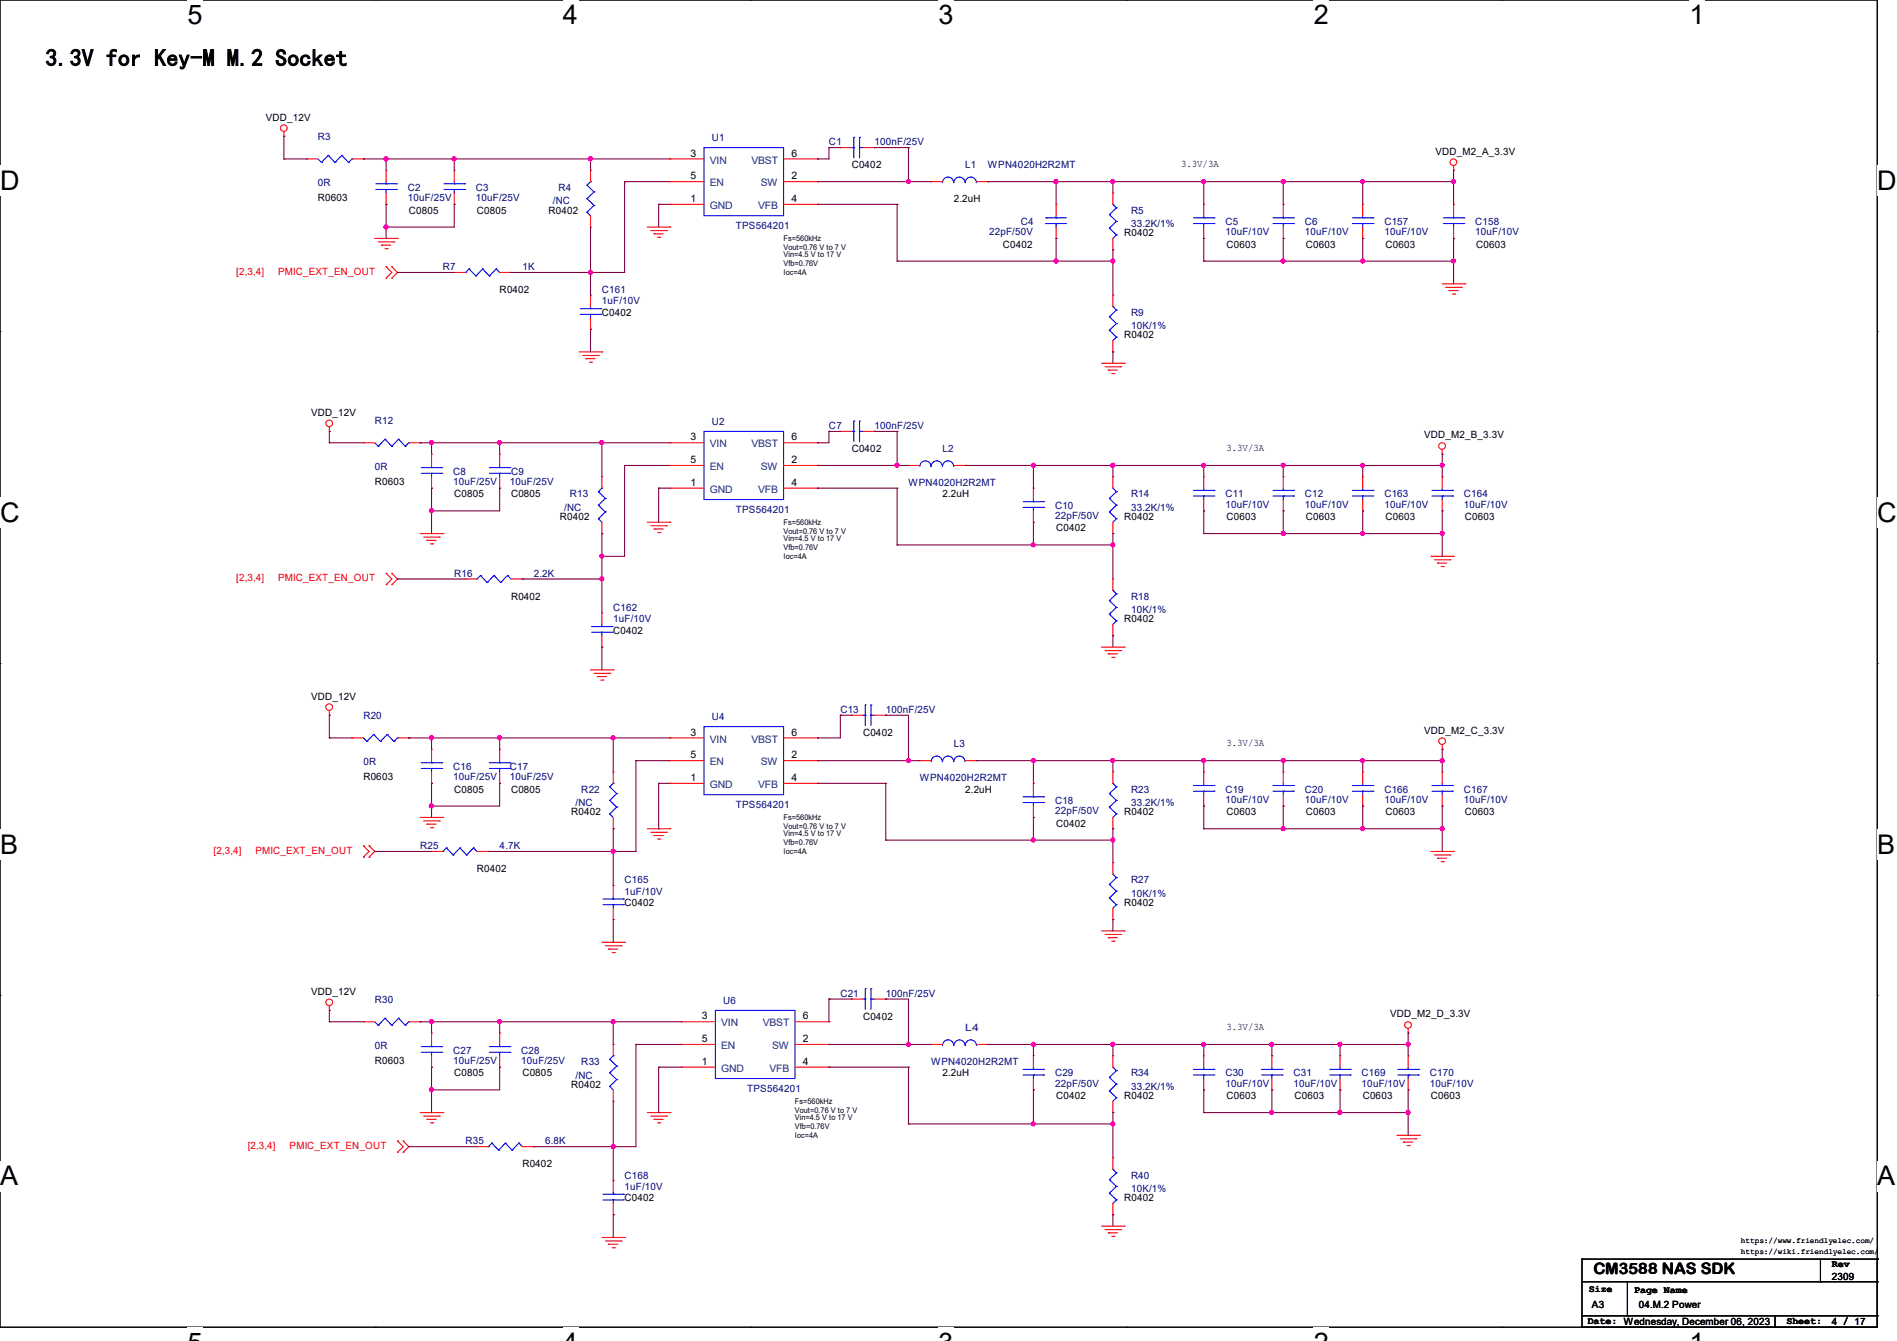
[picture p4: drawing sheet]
<svg xmlns="http://www.w3.org/2000/svg" width="297mm" height="210mm" viewBox="0 0 297 210" stroke-linecap="round" stroke-linejoin="round" font-family="sans-serif">
<path d="M0 0h293.9v207.9h-293.9z" fill="none" stroke="#000" stroke-width=".17"/>
<g fill="#fff">
<path d="M29.4 0h2.4v4.7h-2.4z"/>
<path d="M29.4 207.9h2.4v2.1h-2.4z"/>
</g>
<path d="M58.8 0h.1M58.8 207.9h.1" fill="none" stroke="#000" stroke-width=".17"/>
<g fill="#fff">
<path d="M88.1 0h2.4v4.7h-2.4z"/>
<path d="M88.1 207.9h2.4v2.1h-2.4z"/>
</g>
<path d="M117.6 0h.1M117.6 207.9h.1" fill="none" stroke="#000" stroke-width=".17"/>
<g fill="#fff">
<path d="M146.9 0h2.4v4.7h-2.4z"/>
<path d="M146.9 207.9h2.4v2.1h-2.4z"/>
</g>
<path d="M176.3 0h.1M176.3 207.9h.1" fill="none" stroke="#000" stroke-width=".17"/>
<g fill="#fff">
<path d="M205.7 0h2.4v4.7h-2.4z"/>
<path d="M205.7 207.9h2.4v2.1h-2.4z"/>
</g>
<path d="M235.1 0h.1M235.1 207.9h.1" fill="none" stroke="#000" stroke-width=".17"/>
<g fill="#fff">
<path d="M264.5 0h2.4v4.7h-2.4z"/>
<path d="M264.5 207.9h2.4v2.1h-2.4z"/>
<path d="M0 26h3v4.7h-3z"/>
<path d="M293.9 26h3.1v4.7h-3.1z"/>
<path d="M0 77.9h3v4.7h-3z"/>
<path d="M293.9 77.9h3.1v4.7h-3.1z"/>
</g>
<path d="M0 51.9h.1M293.9 51.9h.1" fill="none" stroke="#000" stroke-width=".17"/>
<g fill="#fff">
<path d="M0 129.9h2.8v4.7h-2.8z"/>
<path d="M293.9 129.9h2.9v4.7h-2.9z"/>
</g>
<path d="M0 103.9h.1M293.9 103.9h.1" fill="none" stroke="#000" stroke-width=".17"/>
<g fill="#fff">
<path d="M0 181.8h2.8v4.8h-2.8z"/>
<path d="M293.8 181.8h3v4.8h-3z"/>
</g>
<g fill="none" stroke="#000" stroke-width=".17">
<path d="M0 155.9h.1M293.9 155.9h.1M247.7 197.2h.1M247.7 197.2v10.7M247.7 197.2h46.2M285 197.2v3.5M293.9 197.2h.1M293.9 197.2v10.7h-46.2M247.7 207.9h.1M247.7 200.7h46.2M247.7 206.1h46.2M254.8 206.1h.1"/>
<path d="M254.8 200.7v5.4M258.4 206.1h.1M277.9 207.9h.1M277.9 206.1v1.8M285 200.7h.1M293.9 200.7h.1M293.9 206.1h.1"/>
</g>
<g fill="none" stroke="#f00" stroke-width=".17">
<path d="M44.5 21.3h.1M44.5 20.6v.7M48 24.9h.1M48 24.9h1.8M55.1 24.9h1.8M56.9 24.9h.1M58.7 37.3h3.5M59.2 37.9h2.5M59.7 38.4h.1M59.7 38.4h1.5M60.3 38.9h.3M60.5 26.7h.1"/>
<path d="M60.5 32h.1M60.5 26.7v1.7M60.5 30.2v1.8M60.6 38.9h.1M61.7 37.9h.1M62.2 37.3h.1M71.1 26.7h.1M71.1 32h.1M71.1 26.7v1.7M71.1 30.2v1.8M92.5 35.6h.1M92.5 26.7h.1"/>
<path d="M92.5 26.7v1.7M92.5 33.8v1.8M101.3 35.6h3.6M101.9 36.1h2.5M102.4 36.6h.1M102.4 36.6h1.4M103 37.2h.3M103.3 37.2h.1M104.4 36.1h.1M104.9 35.6h.1M104.9 32h.1M104.9 24.9h.1"/>
<path d="M104.9 28.4h.1M104.9 32h5.3M104.9 28.4h5.3M104.9 24.9h5.3M122.7 32h5.3M122.7 28.4h5.3M122.7 24.9h5.3M128 28.4h.1M128 32h.1M128 24.9h.1M131.6 23.1h.1M131.6 23.1h1.8"/>
<path d="M135.1 23.1h1.8M136.9 23.1h.1M145.8 28.4h.1M145.8 28.4h1.8M152.9 28.4h1.8M154.7 28.4h.1M165.4 32h.1M165.4 37.3h.1M165.4 32v1.8M165.4 35.6v1.7M174.2 39.1h.1M174.2 30.2h.1"/>
<path d="M174.2 30.2v1.8M174.2 37.3v1.8M188.5 32h.1M188.5 37.3h.1M188.5 32v1.8M188.5 35.6v1.7M200.9 32h.1M200.9 37.3h.1M200.9 32v1.8M200.9 35.6v1.7M213.4 32h.1M213.4 37.3h.1"/>
<path d="M213.4 32v1.8M213.4 35.6v1.7M227.6 26.7h.1M227.6 32h.1M227.6 37.3h.1M227.6 26v.7M227.6 32v1.8M227.6 35.6v1.7M60.5 41.8h.1M60.5 43.6h.1M60.5 41.8l.8 .9-.8 .9M61.3 43.6h.1"/>
<path d="M61.3 41.8h.1M61.3 41.8l.9 .9-.9 .9M71.1 42.7h.1M71.1 42.7h1.8M78.2 42.7h1.8M80 42.7h.1M90.7 55.1h3.5M91.2 55.7h2.5M91.7 56.2h.1M91.7 56.2h1.5M92.3 56.7h.3M92.5 46.2h.1"/>
<path d="M92.5 51.6h.1M92.5 46.2v1.8M92.5 49.8v1.8M92.6 56.7h.1M93.7 55.7h.1M94.2 55.1h.1M172.5 56.9h3.5M173 57.4h2.5M173.5 58h.1M173.5 58h1.5M174.1 58.5h.3M174.2 55.1h.1"/>
<path d="M174.2 46.2h.1M174.2 46.2v1.8M174.2 53.3v1.8M174.4 58.5h.1M175.5 57.4h.1M176 56.9h.1M225.8 44.4h3.6M226.4 45h2.4M226.9 45.5h.1M226.9 45.5h1.4M227.4 46.1h.4M227.8 46.1h.1"/>
<path d="M228.8 45h.1M229.4 44.4h.1M51.6 67.6h.1M51.6 66.8v.8M56.9 69.3h.1M56.9 69.3h1.8M64 69.3h1.8M65.8 69.3h.1M67.6 71.1h.1M67.6 76.5h.1M67.6 71.1v1.8M67.6 74.7v1.8"/>
<path d="M78.2 71.1h.1M78.2 76.5h.1M78.2 71.1v1.8M78.2 74.7v1.8M94.2 74.7h.1M94.2 74.7v1.8M104.9 76.5h.1M104.9 69.3h.1M104.9 72.9h.1M104.9 69.3h5.3M104.9 76.5h5.3M104.9 72.9h5.3"/>
<path d="M122.7 69.3h5.3M122.7 76.5h5.3M122.7 72.9h5.3M128 72.9h.1M128 76.5h.1M128 69.3h.1M131.6 67.6h.1M131.6 67.6h1.8M135.1 67.6h1.8M136.9 67.6h.1M142.2 72.9h.1M142.2 72.9h1.8"/>
<path d="M149.4 72.9h1.7M151.1 72.9h.1M161.8 76.5h.1M161.8 76.5v1.7M174.2 74.7h.1M174.2 74.7v1.8M188.5 74.7h.1M188.5 74.7v1.8M188.5 78.2v1.8M200.9 74.7h.1M200.9 74.7v1.8M200.9 78.2v1.8"/>
<path d="M213.4 74.7h.1M213.4 74.7v1.8M213.4 78.2v1.8M225.8 71.1h.1M225.8 74.7h.1M225.8 70.4v.7M225.8 74.7v1.8M225.8 78.2v1.8M60.5 89.8h.1M60.5 91.6h.1M60.5 89.8l.8 .9-.8 .9M61.3 91.6h.1"/>
<path d="M61.3 89.8h.1M61.3 89.8l.9 .9-.9 .9M65.8 83.6h3.5M66.3 84.1h2.5M66.8 84.6h.1M66.8 84.6h1.5M67.4 85.2h.3M67.7 85.2h.1M68.8 84.1h.1M69.3 83.6h.1M72.9 90.7h.1M72.9 90.7h1.8"/>
<path d="M80 90.7h1.8M81.8 90.7h.1M94.2 96h.1M94.2 83.6h.1M94.2 81.8v1.8M94.2 96v1.8M94.2 99.6v1.7M101.3 81.8h3.6M101.9 82.3h2.5M102.4 82.8h.1M102.4 82.8h1.4M103 83.4h.3"/>
<path d="M103.3 83.4h.1M104.4 82.3h.1M104.9 81.8h.1M161.8 81.8h.1M161.8 80v1.8M174.2 83.6h.1M174.2 99.6h.1M174.2 90.7h.1M174.2 81.8v1.8M174.2 90.7v1.8M174.2 97.8v1.8M188.5 80h.1"/>
<path d="M200.9 80h.1M213.4 80h.1M224 87.1h3.6M224.6 87.7h2.4M225.1 88.2h.1M225.1 88.2h1.4M225.6 88.7h.4M225.8 80h.1M226 88.7h.1M227 87.7h.1M227.6 87.1h.1M51.6 112h.1"/>
<path d="M51.6 111.3v.7M55.1 115.6h.1M55.1 115.6h1.8M62.2 115.6h1.8M64 115.6h.1M67.6 117.3h.1M67.6 117.3v1.8M78.2 117.3h.1M78.2 117.3v1.8M92.5 104.9h3.5M93 105.5h2.5M93.5 106h.1"/>
<path d="M93.5 106h1.5M94.1 106.5h.3M94.2 101.3h.1M94.4 106.5h.1M95.5 105.5h.1M96 104.9h.1M104.9 115.6h.1M104.9 119.1h.1M104.9 119.1h5.3M104.9 115.6h5.3M122.7 119.1h5.3M122.7 115.6h5.3"/>
<path d="M128 119.1h.1M128 115.6h.1M133.4 112h.1M133.4 112h1.7M136.9 112h1.8M138.7 112h.1M144 119.1h.1M144 119.1h1.8M151.1 119.1h1.8M152.9 119.1h.1M172.5 101.3h3.5M173 101.9h2.5"/>
<path d="M173.5 102.4h.1M173.5 102.4h1.5M174.1 103h.3M174.4 103h.1M175.5 101.9h.1M176 101.3h.1M225.8 117.3h.1M225.8 116.6v.7M56.9 132.5h.1M56.9 134.2h.1M56.9 132.5l.9 .9-.9 .8M57.8 134.2h.1"/>
<path d="M57.8 132.5h.1M57.8 132.5l.9 .9-.9 .8M65.8 128h3.5M66.3 128.6h2.5M66.8 129.1h.1M66.8 129.1h1.5M67.4 129.6h.3M67.6 122.7h.1M67.6 133.4h.1M67.6 133.4h1.7M67.6 120.9v1.8M67.7 129.6h.1"/>
<path d="M68.8 128.6h.1M69.3 128h.1M74.7 133.4h1.8M76.5 133.4h.1M78.2 122.7h.1M78.2 120.9v1.8M96 129.8h.1M96 120.9h.1M96 138.7h.1M96 120.9v1.8M96 128v1.8M96 138.7v1.8"/>
<path d="M101.3 129.8h3.6M101.9 130.3h2.5M102.4 130.9h.1M102.4 130.9h1.4M103 131.4h.3M103.3 131.4h.1M104.4 130.3h.1M104.9 129.8h.1M104.9 122.7h.1M104.9 122.7h5.3M122.7 122.7h5.3M128 122.7h.1"/>
<path d="M161.8 122.7h.1M161.8 128h.1M161.8 122.7v1.8M161.8 126.2v1.8M174.2 129.8h.1M174.2 120.9h.1M174.2 135.1h.1M174.2 120.9v1.8M174.2 128v1.8M174.2 135.1v1.8M188.5 120.9h.1M188.5 126.2h.1"/>
<path d="M188.5 120.9v1.8M188.5 124.5v1.7M200.9 120.9h.1M200.9 126.2h.1M200.9 120.9v1.8M200.9 124.5v1.7M213.4 120.9h.1M213.4 126.2h.1M213.4 120.9v1.8M213.4 124.5v1.7M224 133.4h3.6M224.6 133.9h2.4"/>
<path d="M225.1 134.4h.1M225.1 134.4h1.4M225.6 135h.4M225.8 120.9h.1M225.8 126.2h.1M225.8 120.9v1.8M225.8 124.5v1.7M226 135h.1M227 133.9h.1M227.6 133.4h.1M51.6 158.2h.1M51.6 157.5v.7"/>
<path d="M94.2 147.6h3.6M94.8 148.1h2.4M95.3 148.6h.1M95.3 148.6h1.4M95.8 149.2h.4M96 144h.1M96 142.2v1.8M96.2 149.2h.1M97.2 148.1h.1M97.8 147.6h.1M133.4 156.5h.1M133.4 156.5h1.7"/>
<path d="M136.9 156.5h1.8M138.7 156.5h.1M172.5 145.8h3.5M173 146.3h2.5M173.5 146.9h.1M173.5 146.9h1.5M174.1 147.4h.3M174.2 144h.1M174.2 142.2v1.8M174.4 147.4h.1M175.5 146.3h.1M176 145.8h.1"/>
<path d="M56.9 160h.1M56.9 160h1.8M62.2 178.7h.1M62.2 178.7l.9 .9-.9 .9M63.1 178.7h.1M63.1 178.7l.9 .9-.9 .9M64 160h1.8M65.8 160h.1M65.8 174.2h3.5M66.3 174.8h2.5M66.8 175.3h.1M66.8 175.3h1.5"/>
<path d="M67.4 175.9h.3M67.6 161.8h.1M67.6 167.1h.1M67.6 161.8v1.8M67.6 165.4v1.7M67.7 175.9h.1M68.8 174.8h.1M69.3 174.2h.1M74.7 179.6h.1M74.7 179.6h1.8M78.2 161.8h.1M78.2 167.1h.1"/>
<path d="M78.2 161.8v1.8M78.2 165.4v1.7M81.8 179.6h1.8M83.6 179.6h.1M96 172.5h.1M96 163.6h.1M96 163.6v1.8M96 170.7v1.8M101.3 174.2h3.6M101.9 174.8h2.5M102.4 175.3h.1M102.4 175.3h1.4"/>
<path d="M103 175.9h.3M103.3 175.9h.1M104.4 174.8h.1M104.9 174.2h.1M106.7 167.1h.1M106.7 160h.1M106.7 163.6h.1M106.7 167.1h5.3M106.7 163.6h5.3M106.7 160h5.3M124.5 167.1h5.3M124.5 163.6h5.3"/>
<path d="M124.5 160h5.3M129.8 163.6h.1M129.8 167.1h.1M129.8 160h.1M145.8 163.6h.1M145.8 163.6h1.8M152.9 163.6h1.8M154.7 163.6h.1M161.8 165.4h.1M161.8 170.7h.1M161.8 165.4v1.7M161.8 168.9v1.8"/>
<path d="M174.2 174.2h.1M174.2 165.4h.1M174.2 165.4v1.7M174.2 172.5v1.7M188.5 165.4h.1M188.5 170.7h.1M188.5 165.4v1.7M188.5 168.9v1.8M199.1 165.4h.1M199.1 170.7h.1M199.1 165.4v1.7M199.1 168.9v1.8"/>
<path d="M209.8 165.4h.1M209.8 170.7h.1M209.8 165.4v1.7M209.8 168.9v1.8M218.7 177.8h3.6M219.2 178.4h2.5M219.8 178.9h.1M219.8 178.9h1.4M220.3 179.4h.3M220.5 161.8h.1M220.5 165.4h.1M220.5 170.7h.1"/>
<path d="M220.5 161.1v.7M220.5 165.4v1.7M220.5 168.9v1.8M220.6 179.4h.1M221.7 178.4h.1M222.3 177.8h.1M62.2 180.5h.1M63.1 180.5h.1M94.2 193.8h3.6M94.8 194.4h2.4M95.3 194.9h.1M95.3 194.9h1.4"/>
<path d="M95.8 195.4h.4M96 184.9h.1M96 190.2h.1M96 184.9v1.8M96 188.5v1.7M96.2 195.4h.1M97.2 194.4h.1M97.8 193.8h.1M172.5 192h3.5M173 192.6h2.5M173.5 193.1h.1M173.5 193.1h1.5"/>
<path d="M174.1 193.6h.3M174.2 190.2h.1M174.2 181.4h.1M174.2 181.4v1.7M174.2 188.5v1.7M174.4 193.6h.1M175.5 192.6h.1M176 192h.1"/>
<circle cx="44.4" cy="20.1" r=".52"/>
<circle cx="227.6" cy="25.4" r=".52"/>
<circle cx="51.6" cy="66.3" r=".52"/>
<circle cx="225.8" cy="69.8" r=".52"/>
<circle cx="51.6" cy="110.7" r=".52"/>
<circle cx="225.8" cy="116.1" r=".52"/>
<circle cx="51.6" cy="157" r=".52"/>
<circle cx="220.5" cy="160.5" r=".52"/>
</g>
<g fill="none" stroke="#00f" stroke-width=".17">
<path d="M49.8 24.9l.5 .5M50.3 25.4h.1M51.4 24.3h.1M51.4 24.3l-1.1 1.1M51.4 24.3l1.1 1.1M52.5 25.4h.1M53.5 24.3h.1M53.5 24.3l-1 1.1M53.5 24.3l1.1 1.1M54.6 25.4h.1M55.1 24.9h.1M55.1 24.9l-.5 .5"/>
<path d="M58.8 29.7h3.3M58.8 28.8h3.3M60.5 28.8h.1M60.5 29.7h.1M60.5 28.4v.4M60.5 29.7v.5M62.1 29.7h.1M62.1 28.8h.1M69.5 29.7h3.2M69.5 28.8h3.2M71.1 28.8h.1M71.1 29.7h.1"/>
<path d="M71.1 28.4v.4M71.1 29.7v.5M72.7 29.7h.1M72.7 28.8h.1M91.9 33.2h.1M91.9 31.1h.1M91.9 29h.1M91.9 33.2l.6 .6M91.9 31.1l1.1 1.1M91.9 29l1.1 1.1M92.5 28.4h.1M92.5 28.4l-.6 .6"/>
<path d="M93 32.2h.1M93 30.1h.1M93 32.2l-1.1 1M93 30.1l-1.1 1M110.2 23.1h12.5v10.7h-12.5zM133.4 23.1h.3M133.7 23.1h.1M133.7 21.5h.1M133.7 21.5v3.2M134.6 21.5h.1M134.6 23.1h.1M134.6 21.5v3.2"/>
<path d="M134.6 23.1h.5M147.6 28.6a.87 .87 0 0 1 .8-.9 .87 .87 0 0 1 .9 .9M149.4 28.6a.87 .87 0 0 1 .8-.9 .87 .87 0 0 1 .9 .9M151.1 28.6a.87 .87 0 0 1 .9-.9 .87 .87 0 0 1 .9 .9M163.7 35h.1M163.7 34.1h.1M163.7 35h3.3M163.7 34.1h3.3M165.4 34.1h.1M165.4 35h.1M165.4 33.8v.3M165.4 35v.6"/>
<path d="M173.7 35.7h.1M173.7 33.6h.1M173.7 35.7l1.1 1.1M173.7 33.6l1.1 1.1M174.2 32h.1M174.2 32l.6 .6M174.8 36.8h.1M174.8 34.7h.1M174.8 32.6h.1M174.8 36.8l-.6 .5M174.8 34.7l-1.1 1M174.8 32.6l-1.1 1"/>
<path d="M186.9 35h3.2M186.9 34.1h3.2M188.5 34.1h.1M188.5 35h.1M188.5 33.8v.3M188.5 35v.6M190.1 35h.1M190.1 34.1h.1M199.3 35h3.2M199.3 34.1h3.2M200.9 34.1h.1M200.9 35h.1"/>
<path d="M200.9 33.8v.3M200.9 35v.6M202.5 35h.1M202.5 34.1h.1M211.8 35h3.2M211.8 34.1h3.2M213.4 34.1h.1M213.4 35h.1M213.4 33.8v.3M213.4 35v.6M215 35h.1M215 34.1h.1"/>
<path d="M226 35h3.2M226 34.1h3.2M227.6 34.1h.1M227.6 35h.1M227.6 33.8v.3M227.6 35v.6M229.2 35h.1M229.2 34.1h.1M72.9 42.7h.1M73.4 42.1h.1M73.4 42.1l1.1 1.1M73.4 42.1l-.5 .6"/>
<path d="M74.5 43.2h.1M75.6 42.1h.1M75.6 42.1l1 1.1M75.6 42.1l-1.1 1.1M76.6 43.2h.1M77.7 42.1h.1M77.7 42.1l.5 .6M77.7 42.1l-1.1 1.1M90.8 49.2h3.3M90.8 48.3h3.3M92.5 48.3h.1M92.5 49.2h.1"/>
<path d="M92.5 48v.3M92.5 49.2v.6M94.1 49.2h.1M94.1 48.3h.1M173.7 51.7h.1M173.7 49.6h.1M173.7 51.7l1.1 1.1M173.7 49.6l1.1 1.1M174.2 48h.1M174.2 48l.6 .6M174.8 52.8h.1M174.8 50.7h.1"/>
<path d="M174.8 48.6h.1M174.8 52.8l-.6 .5M174.8 50.7l-1.1 1M174.8 48.6l-1.1 1M58.7 69.3l.5 .6M59.2 69.9h.1M60.3 68.8h.1M60.3 68.8l-1.1 1.1M60.3 68.8l1 1.1M61.3 69.9h.1M62.4 68.8h.1M62.4 68.8l-1.1 1.1"/>
<path d="M62.4 68.8l1.1 1.1M63.5 69.9h.1M64 69.3h.1M64 69.3l-.5 .6M66 74.1h3.2M66 73.2h3.2M67.6 73.2h.1M67.6 74.1h.1M67.6 72.9v.3M67.6 74.1v.6M69.2 74.1h.1M69.2 73.2h.1"/>
<path d="M76.6 74.1h3.2M76.6 73.2h3.2M78.2 73.2h.1M78.2 74.1h.1M78.2 72.9v.3M78.2 74.1v.6M79.8 74.1h.1M79.8 73.2h.1M93.7 79.1h.1M93.7 77h.1M93.7 79.1l1.1 1.1M93.7 77l1.1 1.1"/>
<path d="M94.2 76.5h.1M94.2 76.5l-.5 .5M94.8 78.1h.1M94.8 78.1l-1.1 1M110.2 67.6h12.5v10.6h-12.5zM133.4 67.6h.3M133.7 67.6h.1M133.7 66h.1M133.7 66v3.2M134.6 66h.1M134.6 67.6h.1M134.6 67.6h.5"/>
<path d="M134.6 66v3.2M144 73.1a.87 .87 0 0 1 .9-.9 .87 .87 0 0 1 .9 .9M145.8 73.1a.87 .87 0 0 1 .9-.9 .87 .87 0 0 1 .8 .9M147.6 73.1a.87 .87 0 0 1 .8-.9 .87 .87 0 0 1 .9 .9M160.2 79.5h3.2M160.2 78.6h3.2M161.8 78.6h.1M161.8 79.5h.1M161.8 78.2v.4M161.8 79.5v.5M163.4 79.5h.1M163.4 78.6h.1"/>
<path d="M173.7 78.1h.1M173.7 78.1l1.1 1M174.2 76.5h.1M174.2 76.5l.6 .5M174.8 79.1h.1M174.8 77h.1M174.8 79.1l-1.1 1.1M174.8 77l-1.1 1.1M186.9 77.7h3.2M186.9 76.8h3.2M188.5 76.8h.1M188.5 77.7h.1"/>
<path d="M188.5 76.5v.3M188.5 77.7v.5M190.1 77.7h.1M190.1 76.8h.1M199.3 77.7h3.2M199.3 76.8h3.2M200.9 76.8h.1M200.9 77.7h.1M200.9 76.5v.3M200.9 77.7v.5M202.5 77.7h.1M202.5 76.8h.1"/>
<path d="M211.8 77.7h3.2M211.8 76.8h3.2M213.4 76.8h.1M213.4 77.7h.1M213.4 76.5v.3M213.4 77.7v.5M215 77.7h.1M215 76.8h.1M224.2 77.7h3.2M224.2 76.8h3.2M225.8 76.8h.1M225.8 77.7h.1"/>
<path d="M225.8 76.5v.3M225.8 77.7v.5M227.4 77.7h.1M227.4 76.8h.1M74.7 90.7h.1M75.2 90.1h.1M75.2 90.1l1.1 1.1M75.2 90.1l-.5 .6M76.3 91.2h.1M77.3 90.1h.1M77.3 90.1l1.1 1.1M77.3 90.1l-1 1.1"/>
<path d="M78.4 91.2h.1M79.5 90.1h.1M79.5 90.1l.5 .6M79.5 90.1l-1.1 1.1M92.6 99h3.2M92.6 98.1h3.2M93.7 81.2h.1M93.7 81.2l.5 .6M94.2 98.1h.1M94.2 99h.1M94.2 97.8v.3M94.2 99v.6"/>
<path d="M94.8 80.2h.1M94.8 80.2l-1.1 1M95.8 99h.1M95.8 98.1h.1M173.7 80.2h.1M173.7 96.2h.1M173.7 94.1h.1M173.7 80.2l1.1 1M173.7 96.2l1.1 1M173.7 94.1l1.1 1M174.2 92.5h.1M174.2 92.5l.6 .5"/>
<path d="M174.8 81.2h.1M174.8 97.2h.1M174.8 95.1h.1M174.8 93h.1M174.8 81.2l-.6 .6M174.8 97.2l-.6 .6M174.8 95.1l-1.1 1.1M174.8 93l-1.1 1.1M56.9 115.6l.5 .5M57.4 116.1h.1M58.5 115h.1M58.5 115l-1.1 1.1"/>
<path d="M58.5 115l1.1 1.1M59.6 116.1h.1M60.6 115h.1M60.6 115l-1 1.1M60.6 115l1.1 1.1M61.7 116.1h.1M62.2 115.6h.1M62.2 115.6l-.5 .5M66 119.5h3.2M67.6 119.5h.1M67.6 119.1v.4M69.2 119.5h.1"/>
<path d="M76.6 119.5h3.2M78.2 119.5h.1M78.2 119.1v.4M79.8 119.5h.1M110.2 113.8h12.5v10.7h-12.5zM135.1 112h.4M135.5 112h.1M135.5 110.4h.1M135.5 110.4v3.2M136.4 110.4h.1M136.4 112h.1M136.4 110.4v3.2"/>
<path d="M136.4 112h.5M145.8 119.3a.87 .87 0 0 1 .9-.9 .87 .87 0 0 1 .8 .9M147.6 119.3a.87 .87 0 0 1 .8-.9 .87 .87 0 0 1 .9 .9M149.4 119.3a.87 .87 0 0 1 .8-.9 .87 .87 0 0 1 .9 .9M66 120.4h3.2M67.6 120.4h.1M67.6 120.4v.5M69.2 120.4h.1M69.3 133.4h.1M69.9 132.8h.1M69.9 132.8l1.1 1.1M69.9 132.8l-.6 .6"/>
<path d="M71 133.9h.1M72 132.8h.1M72 132.8l1.1 1.1M72 132.8l-1 1.1M73.1 133.9h.1M74.1 132.8h.1M74.1 132.8l.6 .6M74.1 132.8l-1 1.1M76.6 120.4h3.2M78.2 120.4h.1M78.2 120.4v.5M79.8 120.4h.1"/>
<path d="M95.5 127.5h.1M95.5 125.3h.1M95.5 123.2h.1M95.5 127.5l.5 .5M95.5 125.3l1.1 1.1M95.5 123.2l1.1 1.1M96 122.7h.1M96 122.7l-.5 .5M96.6 126.4h.1M96.6 124.3h.1M96.6 126.4l-1.1 1.1M96.6 124.3l-1.1 1"/>
<path d="M160.2 125.7h3.2M160.2 124.8h3.2M161.8 124.8h.1M161.8 125.7h.1M161.8 124.5v.3M161.8 125.7v.5M163.4 125.7h.1M163.4 124.8h.1M173.7 126.4h.1M173.7 124.3h.1M173.7 138.5h.1M173.7 126.4l1.1 1.1"/>
<path d="M173.7 124.3l1.1 1M173.7 138.5l1.1 1.1M174.2 122.7h.1M174.2 136.9h.1M174.2 122.7l.6 .5M174.2 136.9l.6 .6M174.8 127.5h.1M174.8 125.3h.1M174.8 123.2h.1M174.8 139.6h.1M174.8 137.5h.1M174.8 127.5l-.6 .5"/>
<path d="M174.8 125.3l-1.1 1.1M174.8 123.2l-1.1 1.1M174.8 139.6l-1.1 1M174.8 137.5l-1.1 1M186.9 123.9h3.2M186.9 123h3.2M188.5 123h.1M188.5 123.9h.1M188.5 122.7v.3M188.5 123.9v.6M190.1 123.9h.1M190.1 123h.1"/>
<path d="M199.3 123.9h3.2M199.3 123h3.2M200.9 123h.1M200.9 123.9h.1M200.9 122.7v.3M200.9 123.9v.6M202.5 123.9h.1M202.5 123h.1M211.8 123.9h3.2M211.8 123h3.2M213.4 123h.1M213.4 123.9h.1"/>
<path d="M213.4 122.7v.3M213.4 123.9v.6M215 123.9h.1M215 123h.1M224.2 123.9h3.2M224.2 123h3.2M225.8 123h.1M225.8 123.9h.1M225.8 122.7v.3M225.8 123.9v.6M227.4 123.9h.1M227.4 123h.1"/>
<path d="M60.3 159.5h.1M60.3 159.5l1 1.1M60.3 159.5l-1.1 1.1M62.4 159.5h.1M62.4 159.5l-1.1 1.1M62.4 159.5l1.1 1.1M94.4 141.7h3.2M94.4 140.8h3.2M96 140.8h.1M96 141.7h.1M96 140.5v.3M96 141.7v.5"/>
<path d="M97.6 141.7h.1M97.6 140.8h.1M112 158.2h12.5v10.7h-12.5zM135.1 156.5h.4M135.5 156.5h.1M135.5 154.9h.1M135.5 154.9v3.2M136.4 154.9h.1M136.4 156.5h.1M136.4 156.5h.5M136.4 154.9v3.2M173.7 140.6h.1"/>
<path d="M173.7 140.6l1.1 1.1M174.8 141.7h.1M174.8 141.7l-.6 .5M58.7 160l.5 .6M59.2 160.6h.1M61.3 160.6h.1M63.5 160.6h.1M64 160h.1M64 160l-.5 .6M66 164.8h3.2M66 163.9h3.2M67.6 163.9h.1"/>
<path d="M67.6 164.8h.1M67.6 163.6v.3M67.6 164.8v.6M69.2 164.8h.1M69.2 163.9h.1M76.5 179.6h.1M76.6 164.8h3.2M76.6 163.9h3.2M77 179h.1M77 179l1.1 1.1M77 179l-.5 .6M78.2 163.9h.1"/>
<path d="M78.2 164.8h.1M78.2 163.6v.3M78.2 164.8v.6M79.1 179h.1M79.1 179l1.1 1.1M79.1 179l-1 1.1M79.8 164.8h.1M79.8 163.9h.1M81.2 179h.1M81.2 179l.6 .6M81.2 179l-1 1.1M95.5 170.1h.1"/>
<path d="M95.5 168h.1M95.5 165.9h.1M95.5 170.1l.5 .6M95.5 168l1.1 1.1M95.5 165.9l1.1 1.1M96 165.4h.1M96 165.4l-.5 .5M96.6 169.1h.1M96.6 167h.1M96.6 169.1l-1.1 1M96.6 167l-1.1 1M147.6 163.7a.87 .87 0 0 1 .8-.8 .87 .87 0 0 1 .9 .8"/>
<path d="M149.4 163.7a.87 .87 0 0 1 .8-.8 .87 .87 0 0 1 .9 .8M151.1 163.7a.87 .87 0 0 1 .9-.8 .87 .87 0 0 1 .9 .8M160.2 168.4h3.2M160.2 167.5h3.2M161.8 167.5h.1M161.8 168.4h.1M161.8 167.1v.4M161.8 168.4v.5M163.4 168.4h.1M163.4 167.5h.1M173.7 170.9h.1M173.7 168.7h.1"/>
<path d="M173.7 170.9l1.1 1M173.7 168.7l1.1 1.1M174.2 167.1h.1M174.2 167.1l.6 .6M174.8 171.9h.1M174.8 169.8h.1M174.8 167.7h.1M174.8 171.9l-.6 .6M174.8 169.8l-1.1 1.1M174.8 167.7l-1.1 1M186.9 168.4h3.2M186.9 167.5h3.2"/>
<path d="M188.5 167.5h.1M188.5 168.4h.1M188.5 167.1v.4M188.5 168.4v.5M190.1 168.4h.1M190.1 167.5h.1M197.5 168.4h3.2M197.5 167.5h3.2M199.1 167.5h.1M199.1 168.4h.1M199.1 167.1v.4M199.1 168.4v.5"/>
<path d="M200.7 168.4h.1M200.7 167.5h.1M208.2 168.4h3.2M208.2 167.5h3.2M209.8 167.5h.1M209.8 168.4h.1M209.8 167.1v.4M209.8 168.4v.5M211.4 168.4h.1M211.4 167.5h.1M218.9 168.4h3.2M218.9 167.5h3.2"/>
<path d="M220.5 167.5h.1M220.5 168.4h.1M220.5 167.1v.4M220.5 168.4v.5M222.1 168.4h.1M222.1 167.5h.1M78.1 180.1h.1M80.2 180.1h.1M94.4 187.9h3.2M94.4 187h3.2M96 187h.1M96 187.9h.1"/>
<path d="M96 186.7v.3M96 187.9v.6M97.6 187.9h.1M97.6 187h.1M173.7 186.9h.1M173.7 184.7h.1M173.7 186.9l1.1 1M173.7 184.7l1.1 1.1M174.2 183.1h.1M174.2 183.1l.6 .6M174.8 187.9h.1M174.8 185.8h.1"/>
<path d="M174.8 183.7h.1M174.8 187.9l-.6 .6M174.8 185.8l-1.1 1.1M174.8 183.7l-1.1 1"/>
</g>
<g fill="none" stroke="#7f003f" stroke-width=".17">
<path d="M44.5 24.9h.1M44.5 21.3h.1M44.5 24.9h3.5M44.5 21.3v3.6M56.9 24.9h.1M56.9 24.9h48M60.5 24.9h.1M60.5 32h.1M60.5 35.6h.1M60.5 24.9v1.8M60.5 32v5.3M71.1 24.9h.1"/>
<path d="M71.1 32h.1M71.1 24.9v1.8M71.1 32v3.6h-10.6M92.5 24.9h.1M92.5 24.9v1.8M92.5 35.6v10.6M97.8 28.4h.1M97.8 28.4h7.1M97.8 28.4v14.3h-17.8M103.1 32h.1M103.1 32h1.8M103.1 32v3.6"/>
<path d="M128 28.4h.1M128 32h.1M128 24.9h.1M128 28.4h17.8M128 32h12.5M129.8 23.1h.1M129.8 23.1h1.8M129.8 23.1v1.8h-1.8M136.9 23.1h.1M136.9 23.1h5.3M140.5 32h.1M140.5 32v8.9"/>
<path d="M142.2 23.1h.1M142.2 28.4h.1M142.2 23.1v5.3M154.7 28.4h.1M154.7 28.4h72.9M165.4 28.4h.1M165.4 37.3h.1M165.4 28.4v3.6M165.4 37.3v3.6M174.2 28.4h.1M174.2 39.1h.1M174.2 28.4v1.8"/>
<path d="M174.2 39.1v7.1M188.5 28.4h.1M188.5 37.3h.1M188.5 28.4v3.6M188.5 37.3v3.6M200.9 28.4h.1M200.9 37.3h.1M200.9 28.4v3.6M200.9 37.3v3.6M213.4 28.4h.1M213.4 37.3h.1M213.4 28.4v3.6"/>
<path d="M213.4 37.3v3.6M227.6 26.7h.1M227.6 28.4h.1M227.6 37.3h.1M227.6 26.7v5.3M227.6 37.3v7.1M62.2 42.7h.1M62.2 42.7h8.9M80 42.7h.1M92.5 51.6h.1M92.5 42.7h.1M92.5 51.6v3.5"/>
<path d="M140.5 40.9h.1M140.5 40.9h33.7M165.4 40.9h.1M174.2 40.9h.1M174.2 55.1h.1M174.2 55.1v1.8M188.5 40.9h.1M188.5 40.9h39.1M200.9 40.9h.1M213.4 40.9h.1M227.6 40.9h.1M51.6 69.3h.1"/>
<path d="M51.6 67.6h.1M51.6 69.3h5.3M51.6 67.6v1.7M65.8 69.3h.1M65.8 69.3h39.1M67.6 69.3h.1M67.6 76.5h.1M67.6 69.3v1.8M67.6 76.5v7.1M78.2 69.3h.1M78.2 76.5h.1M78.2 69.3v1.8"/>
<path d="M78.2 76.5v3.5h-10.6M94.2 69.3h.1M94.2 69.3v5.4M97.8 72.9h.1M97.8 72.9v14.2h-3.6M97.8 72.9h7.1M103.1 76.5h.1M103.1 76.5v5.3M103.1 76.5h1.8M128 72.9h.1M128 76.5h.1M128 69.3h.1"/>
<path d="M128 72.9h14.2M128 76.5h12.5M129.8 67.6h.1M129.8 67.6v1.7h-1.8M129.8 67.6h1.8M136.9 67.6h.1M136.9 67.6h3.6M140.5 67.6h.1M140.5 72.9h.1M140.5 76.5h.1M140.5 67.6v5.3M140.5 76.5v8.8"/>
<path d="M151.1 72.9h.1M151.1 72.9h74.7M161.8 72.9h.1M161.8 72.9v3.6M174.2 72.9h.1M174.2 72.9v1.8M188.5 72.9h.1M188.5 72.9v1.8M200.9 72.9h.1M200.9 72.9v1.8M213.4 72.9h.1M213.4 72.9v1.8"/>
<path d="M225.8 71.1h.1M225.8 72.9h.1M225.8 71.1v3.6M62.2 90.7h.1M62.2 90.7h10.7M67.6 80h.1M81.8 90.7h.1M81.8 90.7h12.4M94.2 83.6h.1M94.2 87.1h.1M94.2 90.7h.1M94.2 83.6v12.4"/>
<path d="M140.5 85.3h.1M140.5 85.3h33.7M161.8 81.8h.1M161.8 85.3h.1M161.8 81.8v3.5M174.2 83.6h.1M174.2 85.3h.1M174.2 99.6h.1M174.2 83.6v7.1M174.2 99.6v1.7M188.5 83.6h.1M188.5 80h.1"/>
<path d="M188.5 80v3.6M188.5 83.6h37.3M200.9 80h.1M200.9 83.6h.1M200.9 80v3.6M213.4 80h.1M213.4 83.6h.1M213.4 80v3.6M225.8 83.6h.1M225.8 80h.1M225.8 80v7.1M51.6 115.6h.1"/>
<path d="M51.6 112h.1M51.6 112v3.6M51.6 115.6h3.5M64 115.6h.1M64 115.6h40.9M67.6 115.6h.1M67.6 115.6v1.7M78.2 115.6h.1M78.2 115.6v1.7M94.2 101.3h.1M94.2 101.3v3.6M96 115.6h.1"/>
<path d="M96 115.6v5.3M99.6 119.1h.1M99.6 119.1h5.3M99.6 119.1v14.3h-23.1M128 119.1h.1M128 115.6h.1M128 119.1h16M131.6 112h.1M131.6 112v3.6h-3.6M131.6 112h1.8M138.7 112h.1M138.7 112h3.5v7.1"/>
<path d="M142.2 119.1h.1M152.9 119.1h.1M152.9 119.1h72.9M161.8 119.1h.1M161.8 119.1v3.6M174.2 119.1h.1M174.2 119.1v1.8M188.5 119.1h.1M188.5 119.1v1.8M200.9 119.1h.1M200.9 119.1v1.8M213.4 119.1h.1"/>
<path d="M213.4 119.1v1.8M225.8 117.3h.1M225.8 119.1h.1M225.8 117.3v3.6M58.7 133.4h.1M58.7 133.4h8.9M67.6 122.7h.1M67.6 126.2h.1M67.6 122.7v5.3M76.5 133.4h.1M78.2 122.7h.1M78.2 122.7v3.5h-10.6"/>
<path d="M96 129.8h.1M96 133.4h.1M96 129.8v8.9M103.1 129.8h.1M103.1 122.7h.1M103.1 122.7v7.1M103.1 122.7h1.8M128 122.7h.1M128 122.7h10.7M138.7 122.7h.1M138.7 131.6h.1M138.7 122.7v8.9"/>
<path d="M138.7 131.6h35.5M161.8 128h.1M161.8 131.6h.1M161.8 128v3.6M174.2 129.8h.1M174.2 131.6h.1M174.2 129.8v5.3M188.5 129.8h.1M188.5 126.2h.1M188.5 126.2v3.6M188.5 129.8h37.3M200.9 126.2h.1"/>
<path d="M200.9 129.8h.1M200.9 126.2v3.6M213.4 129.8h.1M213.4 126.2h.1M213.4 126.2v3.6M225.8 129.8h.1M225.8 126.2h.1M225.8 126.2v7.2M51.6 158.2h.1M51.6 158.2v1.8M96 144h.1M96 144v3.6"/>
<path d="M129.8 156.5h.1M129.8 156.5h3.6M129.8 156.5v3.5M138.7 156.5h.1M138.7 156.5h3.5v7.1M174.2 144h.1M174.2 144v1.8M51.6 160h.1M51.6 160h5.3M64 179.6h.1M64 179.6h10.7M65.8 160h.1"/>
<path d="M65.8 160h40.9M67.6 160h.1M67.6 167.1h.1M67.6 170.7h.1M67.6 160v1.8M67.6 167.1v7.1M78.2 160h.1M78.2 167.1h.1M78.2 160v1.8M78.2 167.1v3.6h-10.6M83.6 179.6h.1M96 160h.1"/>
<path d="M96 179.6h.1M96 160v3.6M96 172.5v12.4M99.6 163.6h.1M99.6 163.6v16h-16M99.6 163.6h7.1M103.1 174.2h.1M103.1 167.1h.1M103.1 167.1v7.1M103.1 167.1h3.6M129.8 163.6h.1M129.8 167.1h.1"/>
<path d="M129.8 163.6h16M129.8 167.1h12.4M142.2 167.1h.1M142.2 176h.1M142.2 163.6h.1M142.2 167.1v8.9M142.2 176h32M154.7 163.6h.1M154.7 163.6h65.8M161.8 163.6h.1M161.8 170.7h.1M161.8 176h.1"/>
<path d="M161.8 163.6v1.8M161.8 170.7v5.3M174.2 163.6h.1M174.2 174.2h.1M174.2 176h.1M174.2 163.6v1.8M174.2 174.2v7.2M188.5 163.6h.1M188.5 174.2h.1M188.5 170.7h.1M188.5 163.6v1.8M188.5 170.7v3.5"/>
<path d="M188.5 174.2h32M199.1 163.6h.1M199.1 170.7h.1M199.1 174.2h.1M199.1 163.6v1.8M199.1 170.7v3.5M209.8 163.6h.1M209.8 170.7h.1M209.8 174.2h.1M209.8 163.6v1.8M209.8 170.7v3.5M220.5 161.8h.1"/>
<path d="M220.5 174.2h.1M220.5 163.6h.1M220.5 170.7h.1M220.5 161.8v3.6M220.5 170.7v7.1M96 190.2h.1M96 190.2v3.6M174.2 190.2h.1M174.2 190.2v1.8"/>
</g>
<g fill="#f0f" stroke="#f0f" stroke-width=".17">
<circle cx="92.4" cy="42.7" r=".32"/>
<circle cx="142.2" cy="28.4" r=".32"/>
<circle cx="165.3" cy="28.4" r=".32"/>
<circle cx="165.3" cy="40.9" r=".32"/>
<circle cx="174.2" cy="40.9" r=".32"/>
<circle cx="188.4" cy="28.4" r=".32"/>
<circle cx="174.2" cy="28.4" r=".32"/>
<circle cx="140.4" cy="72.9" r=".32"/>
<circle cx="78.2" cy="69.3" r=".32"/>
<circle cx="67.5" cy="69.3" r=".32"/>
<circle cx="94.2" cy="90.7" r=".32"/>
<circle cx="161.8" cy="85.3" r=".32"/>
<circle cx="94.2" cy="69.3" r=".32"/>
<circle cx="67.5" cy="80" r=".32"/>
<circle cx="161.8" cy="72.9" r=".32"/>
<circle cx="174.2" cy="85.3" r=".32"/>
<circle cx="188.4" cy="72.9" r=".32"/>
<circle cx="174.2" cy="72.9" r=".32"/>
<circle cx="78.2" cy="115.5" r=".32"/>
<circle cx="67.5" cy="115.5" r=".32"/>
<circle cx="96" cy="133.3" r=".32"/>
<circle cx="142.2" cy="119.1" r=".32"/>
<circle cx="161.8" cy="131.6" r=".32"/>
<circle cx="67.5" cy="126.2" r=".32"/>
<circle cx="161.8" cy="119.1" r=".32"/>
<circle cx="174.2" cy="131.6" r=".32"/>
<circle cx="200.9" cy="129.8" r=".32"/>
<circle cx="188.4" cy="119.1" r=".32"/>
<circle cx="174.2" cy="119.1" r=".32"/>
<circle cx="78.2" cy="160" r=".32"/>
<circle cx="67.5" cy="160" r=".32"/>
<circle cx="161.8" cy="176" r=".32"/>
<circle cx="96" cy="160" r=".32"/>
<circle cx="67.5" cy="170.7" r=".32"/>
<circle cx="161.8" cy="163.6" r=".32"/>
<circle cx="174.2" cy="176" r=".32"/>
<circle cx="188.4" cy="163.6" r=".32"/>
<circle cx="174.2" cy="163.6" r=".32"/>
<circle cx="200.9" cy="28.4" r=".32"/>
<circle cx="227.6" cy="28.4" r=".32"/>
<circle cx="213.3" cy="28.4" r=".32"/>
<circle cx="200.9" cy="40.9" r=".32"/>
<circle cx="227.6" cy="40.9" r=".32"/>
<circle cx="213.3" cy="40.9" r=".32"/>
<circle cx="60.4" cy="24.9" r=".32"/>
<circle cx="92.4" cy="24.9" r=".32"/>
<circle cx="71.1" cy="24.9" r=".32"/>
<circle cx="60.4" cy="35.5" r=".32"/>
<circle cx="94.2" cy="87.1" r=".32"/>
<circle cx="200.9" cy="72.9" r=".32"/>
<circle cx="225.8" cy="72.9" r=".32"/>
<circle cx="213.3" cy="72.9" r=".32"/>
<circle cx="200.9" cy="83.5" r=".32"/>
<circle cx="225.8" cy="83.5" r=".32"/>
<circle cx="213.3" cy="83.5" r=".32"/>
<circle cx="96" cy="115.5" r=".32"/>
<circle cx="200.9" cy="119.1" r=".32"/>
<circle cx="225.8" cy="119.1" r=".32"/>
<circle cx="213.3" cy="119.1" r=".32"/>
<circle cx="225.8" cy="129.8" r=".32"/>
<circle cx="213.3" cy="129.8" r=".32"/>
<circle cx="142.2" cy="163.6" r=".32"/>
<circle cx="96" cy="179.6" r=".32"/>
<circle cx="199.1" cy="163.6" r=".32"/>
<circle cx="220.5" cy="163.6" r=".32"/>
<circle cx="209.8" cy="163.6" r=".32"/>
<circle cx="199.1" cy="174.2" r=".32"/>
<circle cx="220.5" cy="174.2" r=".32"/>
<circle cx="209.8" cy="174.2" r=".32"/>
</g>
<g font-size="4.2">
<text x="29.4" y="3.8">5</text>
<text x="88.1" y="3.8">4</text>
<text x="146.9" y="3.8">3</text>
<text x="205.7" y="3.8">2</text>
<text x="264.5" y="3.8">1</text>
<text x="0" y="29.8">D</text>
<text x="293.9" y="29.8">D</text>
<text x="0" y="81.7">C</text>
<text x="293.9" y="81.7">C</text>
<text x="0" y="133.7">B</text>
<text x="293.9" y="133.7">B</text>
<text x="0" y="185.6">A</text>
<text x="293.9" y="185.6">A</text>
</g>
<text font-size="3.7" x="7.1" y="10.3">3.3V for Key-M M.2 Socket</text>
<text font-size="2.5" x="249.5" y="199.5">CM3588 NAS SDK</text>
<g font-size="1.6">
<text x="41.6" y="18.9">VDD_12V</text>
<text x="108.1" y="24.5">3</text>
<text x="108.1" y="28.1">5</text>
<text x="123.9" y="28.1">2</text>
<text x="123.9" y="24.5">6</text>
<text x="133.3" y="26.3">C0402</text>
<text x="184.9" y="26.1">3.3V/3A</text>
<text x="224.7" y="24.2">VDD_M2_A_3.3V</text>
<text x="49.8" y="31.5">R0603</text>
<text x="64" y="33.4">C0805</text>
<text x="74.7" y="33.4">C0805</text>
<text x="85.9" y="33.4">R0402</text>
<text x="108.1" y="31.6">1</text>
<text x="123.9" y="31.6">4</text>
<text x="149.4" y="31.7">2.2uH</text>
<text x="157" y="38.8">C0402</text>
<text x="176" y="37">R0402</text>
<text x="192" y="38.8">C0603</text>
<text x="204.5" y="38.8">C0603</text>
<text x="216.9" y="38.8">C0603</text>
<text x="231.1" y="38.8">C0603</text>
<text x="78.2" y="45.9">R0402</text>
<text x="94.2" y="49.4">C0402</text>
<text x="176" y="53">R0402</text>
<text x="48.7" y="65.1">VDD_12V</text>
<text x="108.1" y="69">3</text>
<text x="123.9" y="69">6</text>
<text x="133.3" y="70.8">C0402</text>
<text x="192" y="70.6">3.3V/3A</text>
<text x="223" y="68.7">VDD_M2_B_3.3V</text>
<text x="58.7" y="75.9">R0603</text>
<text x="71.1" y="77.9">C0805</text>
<text x="80" y="77.9">C0805</text>
<text x="108.1" y="76.1">1</text>
<text x="108.1" y="72.5">5</text>
<text x="123.9" y="72.5">2</text>
<text x="123.9" y="76.1">4</text>
<text x="147.6" y="77.9">2.2uH</text>
<text x="87.7" y="81.4">R0402</text>
<text x="165.4" y="83.2">C0402</text>
<text x="176" y="81.4">R0402</text>
<text x="192" y="81.4">C0603</text>
<text x="204.5" y="81.4">C0603</text>
<text x="216.9" y="81.4">C0603</text>
<text x="229.4" y="81.4">C0603</text>
<text x="80" y="93.9">R0402</text>
<text x="96" y="99.2">C0402</text>
<text x="176" y="97.4">R0402</text>
<text x="48.7" y="109.6">VDD_12V</text>
<text x="108.1" y="115.2">3</text>
<text x="108.1" y="118.7">5</text>
<text x="123.9" y="118.7">2</text>
<text x="123.9" y="115.2">6</text>
<text x="135.1" y="115.2">C0402</text>
<text x="192" y="116.8">3.3V/3A</text>
<text x="223" y="114.9">VDD_M2_C_3.3V</text>
<text x="56.9" y="122.2">R0603</text>
<text x="71.1" y="124.1">C0805</text>
<text x="80" y="124.1">C0805</text>
<text x="108.1" y="122.3">1</text>
<text x="123.9" y="122.3">4</text>
<text x="151.1" y="124.1">2.2uH</text>
<text x="89.4" y="127.7">R0402</text>
<text x="165.4" y="129.5">C0402</text>
<text x="176" y="127.7">R0402</text>
<text x="192" y="127.7">C0603</text>
<text x="204.5" y="127.7">C0603</text>
<text x="216.9" y="127.7">C0603</text>
<text x="229.4" y="127.7">C0603</text>
<text x="74.7" y="136.6">R0402</text>
<text x="97.8" y="141.9">C0402</text>
<text x="176" y="141.9">R0402</text>
<text x="48.7" y="155.8">VDD_12V</text>
<text x="109.9" y="159.6">3</text>
<text x="125.7" y="159.6">6</text>
<text x="135.1" y="159.7">C0402</text>
<text x="192" y="161.2">3.3V/3A</text>
<text x="217.6" y="159.3">VDD_M2_D_3.3V</text>
<text x="58.7" y="166.6">R0603</text>
<text x="109.9" y="166.8">1</text>
<text x="109.9" y="163.2">5</text>
<text x="125.7" y="163.2">2</text>
<text x="125.7" y="166.8">4</text>
<text x="71.1" y="168.6">C0805</text>
<text x="81.8" y="168.6">C0805</text>
<text x="89.4" y="170.3">R0402</text>
<text x="147.6" y="168.6">2.2uH</text>
<text x="165.4" y="172.1">C0402</text>
<text x="176" y="172.1">R0402</text>
<text x="192" y="172.1">C0603</text>
<text x="202.7" y="172.1">C0603</text>
<text x="213.4" y="172.1">C0603</text>
<text x="224" y="172.1">C0603</text>
<text x="81.8" y="182.8">R0402</text>
<text x="97.8" y="188.1">C0402</text>
<text x="176" y="188.1">R0402</text>
<text x="248.8" y="202.4">Size</text>
<text x="255.9" y="202.5">Page Name</text>
<text x="286.8" y="200.4">2309</text>
<text x="286.8" y="198.5">Rev</text>
<text x="248.6" y="207.3">Date: Wednesday, December 06, 2023</text>
<text x="249.3" y="204.8">A3</text>
<text x="256.6" y="204.8">04.M.2 Power</text>
<text x="279.7" y="207.3">Sheet:</text>
<text x="286.8" y="207.5">4 / 17</text>
</g>
<g font-size="1.6" fill="#00007f">
<text x="49.8" y="21.9">R3</text>
<text x="111.5" y="22.1">U1</text>
<text x="129.8" y="22.8">C1</text>
<text x="136.9" y="22.8">100nF/25V</text>
<text x="49.8" y="29.2">0R</text>
<text x="63.8" y="29.9">C2</text>
<text x="74.5" y="29.9">C3</text>
<text x="87.5" y="29.9">R4</text>
<text x="151.1" y="26.3">L1</text>
<text x="154.7" y="26.3">WPN4020H2R2MT</text>
<text x="63.8" y="31.5">10uF/25V</text>
<text x="74.5" y="31.5">10uF/25V</text>
<text x="86.6" y="32">/NC</text>
<text x="115.2" y="35.9">TPS564201</text>
<text x="159.8" y="35.2">C4</text>
<text x="177.1" y="33.4">R5</text>
<text x="177.1" y="35.6">33.2K/1%</text>
<text x="191.9" y="35.2">C5</text>
<text x="204.3" y="35.2">C6</text>
<text x="216.7" y="35.2">C157</text>
<text x="231" y="35.2">C158</text>
<text x="154.9" y="36.8">22pF/50V</text>
<text x="191.9" y="36.8">10uF/10V</text>
<text x="204.3" y="36.8">10uF/10V</text>
<text x="216.7" y="36.8">10uF/10V</text>
<text x="231" y="36.8">10uF/10V</text>
<text x="69.3" y="42.3">R7</text>
<text x="81.8" y="42.3">1K</text>
<text x="94.2" y="45.9">C161</text>
<text x="94.2" y="47.7">1uF/10V</text>
<text x="177.1" y="49.4">R9</text>
<text x="177.1" y="51.6">10K/1%</text>
<text x="58.7" y="66.3">R12</text>
<text x="111.5" y="66.5">U2</text>
<text x="129.8" y="67.2">C7</text>
<text x="136.9" y="67.2">100nF/25V</text>
<text x="147.6" y="70.8">L2</text>
<text x="58.7" y="73.6">0R</text>
<text x="70.9" y="74.3">C8</text>
<text x="70.9" y="75.9">10uF/25V</text>
<text x="79.8" y="75.9">10uF/25V</text>
<text x="80" y="74.3">C9</text>
<text x="89.2" y="77.9">R13</text>
<text x="142.2" y="76.1">WPN4020H2R2MT</text>
<text x="177.1" y="77.9">R14</text>
<text x="191.9" y="77.9">C11</text>
<text x="204.3" y="77.9">C12</text>
<text x="216.7" y="77.9">C163</text>
<text x="229.2" y="77.9">C164</text>
<text x="88.3" y="80">/NC</text>
<text x="115.2" y="80.4">TPS564201</text>
<text x="165.2" y="79.7">C10</text>
<text x="165.2" y="81.3">22pF/50V</text>
<text x="177.1" y="80">33.2K/1%</text>
<text x="191.9" y="79.5">10uF/10V</text>
<text x="204.3" y="79.5">10uF/10V</text>
<text x="216.7" y="79.5">10uF/10V</text>
<text x="229.2" y="79.5">10uF/10V</text>
<text x="71.1" y="90.3">R16</text>
<text x="83.6" y="90.3">2.2K</text>
<text x="96" y="95.7">C162</text>
<text x="177.1" y="93.9">R18</text>
<text x="96" y="97.4">1uF/10V</text>
<text x="177.1" y="96">10K/1%</text>
<text x="56.9" y="112.6">R20</text>
<text x="111.5" y="112.7">U4</text>
<text x="131.6" y="111.7">C13</text>
<text x="138.7" y="111.7">100nF/25V</text>
<text x="56.9" y="119.8">0R</text>
<text x="149.4" y="117">L3</text>
<text x="70.9" y="120.6">C16</text>
<text x="70.9" y="122.2">10uF/25V</text>
<text x="79.8" y="120.6">C17</text>
<text x="79.8" y="122.2">10uF/25V</text>
<text x="91" y="124.1">R22</text>
<text x="144" y="122.3">WPN4020H2R2MT</text>
<text x="165.2" y="125.9">C18</text>
<text x="177.1" y="124.1">R23</text>
<text x="191.9" y="124.1">C19</text>
<text x="191.9" y="125.7">10uF/10V</text>
<text x="204.3" y="124.1">C20</text>
<text x="204.3" y="125.7">10uF/10V</text>
<text x="216.7" y="124.1">C166</text>
<text x="216.7" y="125.7">10uF/10V</text>
<text x="229.2" y="124.1">C167</text>
<text x="229.2" y="125.7">10uF/10V</text>
<text x="90.1" y="126.2">/NC</text>
<text x="115.2" y="126.6">TPS564201</text>
<text x="165.2" y="127.5">22pF/50V</text>
<text x="177.1" y="126.2">33.2K/1%</text>
<text x="65.8" y="133">R25</text>
<text x="78.2" y="133">4.7K</text>
<text x="97.8" y="138.3">C165</text>
<text x="97.8" y="140.1">1uF/10V</text>
<text x="177.1" y="138.3">R27</text>
<text x="177.1" y="140.5">10K/1%</text>
<text x="58.7" y="157">R30</text>
<text x="113.2" y="157.2">U6</text>
<text x="131.6" y="156.1">C21</text>
<text x="138.7" y="156.1">100nF/25V</text>
<text x="151.1" y="161.5">L4</text>
<text x="58.7" y="164.3">0R</text>
<text x="70.9" y="165">C27</text>
<text x="70.9" y="166.6">10uF/25V</text>
<text x="81.6" y="165">C28</text>
<text x="81.6" y="166.6">10uF/25V</text>
<text x="91" y="166.8">R33</text>
<text x="145.8" y="166.8">WPN4020H2R2MT</text>
<text x="90.1" y="168.9">/NC</text>
<text x="117" y="171.1">TPS564201</text>
<text x="165.2" y="168.6">C29</text>
<text x="165.2" y="170.2">22pF/50V</text>
<text x="177.1" y="168.6">R34</text>
<text x="177.1" y="170.7">33.2K/1%</text>
<text x="191.9" y="168.6">C30</text>
<text x="191.9" y="170.2">10uF/10V</text>
<text x="202.5" y="168.6">C31</text>
<text x="202.5" y="170.2">10uF/10V</text>
<text x="213.2" y="168.6">C169</text>
<text x="213.2" y="170.2">10uF/10V</text>
<text x="223.9" y="168.6">C170</text>
<text x="223.9" y="170.2">10uF/10V</text>
<text x="72.9" y="179.2">R35</text>
<text x="85.3" y="179.2">6.8K</text>
<text x="97.8" y="184.6">C168</text>
<text x="177.1" y="184.6">R40</text>
<text x="97.8" y="186.3">1uF/10V</text>
<text x="177.1" y="186.7">10K/1%</text>
</g>
<g font-size="1.6" fill="#003f7f">
<text x="111.1" y="25.6">VIN</text>
<text x="111.1" y="29.2">EN</text>
<text x="117.6" y="25.6">VBST</text>
<text x="119.1" y="29.2">SW</text>
<text x="111.1" y="32.7">GND</text>
<text x="118.7" y="32.7">VFB</text>
<text x="111.1" y="70.1">VIN</text>
<text x="117.6" y="70.1">VBST</text>
<text x="111.1" y="77.2">GND</text>
<text x="111.1" y="73.6">EN</text>
<text x="118.7" y="77.2">VFB</text>
<text x="119.1" y="73.6">SW</text>
<text x="111.1" y="116.3">VIN</text>
<text x="111.1" y="119.8">EN</text>
<text x="117.6" y="116.3">VBST</text>
<text x="119.1" y="119.8">SW</text>
<text x="111.1" y="123.4">GND</text>
<text x="118.7" y="123.4">VFB</text>
<text x="112.9" y="160.7">VIN</text>
<text x="119.4" y="160.7">VBST</text>
<text x="112.9" y="167.9">GND</text>
<text x="112.9" y="164.3">EN</text>
<text x="120.5" y="167.9">VFB</text>
<text x="120.9" y="164.3">SW</text>
</g>
<g font-size="1.6" fill="#f00">
<text x="37" y="43.1">[2,3,4]</text>
<text x="43.6" y="43.1">PMIC_EXT_EN_OUT</text>
<text x="37" y="91.1">[2,3,4]</text>
<text x="43.6" y="91.1">PMIC_EXT_EN_OUT</text>
<text x="33.4" y="133.7">[2,3,4]</text>
<text x="40" y="133.7">PMIC_EXT_EN_OUT</text>
<text x="38.8" y="180">[2,3,4]</text>
<text x="45.3" y="180">PMIC_EXT_EN_OUT</text>
</g>
<g font-size="1.2">
<text x="122.7" y="37.8">Fs=560kHz</text>
<text x="122.7" y="40.3">Vin=4.5 V to 17 V</text>
<text x="122.7" y="39.2">Vout=0.76 V to 7 V</text>
<text x="122.7" y="41.7">Vfb=0.76V</text>
<text x="122.7" y="43.1">Ioc=4A</text>
<text x="122.7" y="82.2">Fs=560kHz</text>
<text x="122.7" y="83.6">Vout=0.76 V to 7 V</text>
<text x="122.7" y="84.7">Vin=4.5 V to 17 V</text>
<text x="122.7" y="86.1">Vfb=0.76V</text>
<text x="122.7" y="87.5">Ioc=4A</text>
<text x="122.7" y="128.4">Fs=560kHz</text>
<text x="122.7" y="130.9">Vin=4.5 V to 17 V</text>
<text x="122.7" y="129.9">Vout=0.76 V to 7 V</text>
<text x="122.7" y="132.4">Vfb=0.76V</text>
<text x="122.7" y="133.8">Ioc=4A</text>
<text x="124.5" y="172.9">Fs=560kHz</text>
<text x="124.5" y="175.4">Vin=4.5 V to 17 V</text>
<text x="124.5" y="174.3">Vout=0.76 V to 7 V</text>
<text x="124.5" y="176.8">Vfb=0.76V</text>
<text x="124.5" y="178.2">Ioc=4A</text>
<text x="272.6" y="196.4">https://wiki.friendlyelec.com/</text>
<text x="272.6" y="194.6">https://www.friendlyelec.com/</text>
</g>
</svg>
